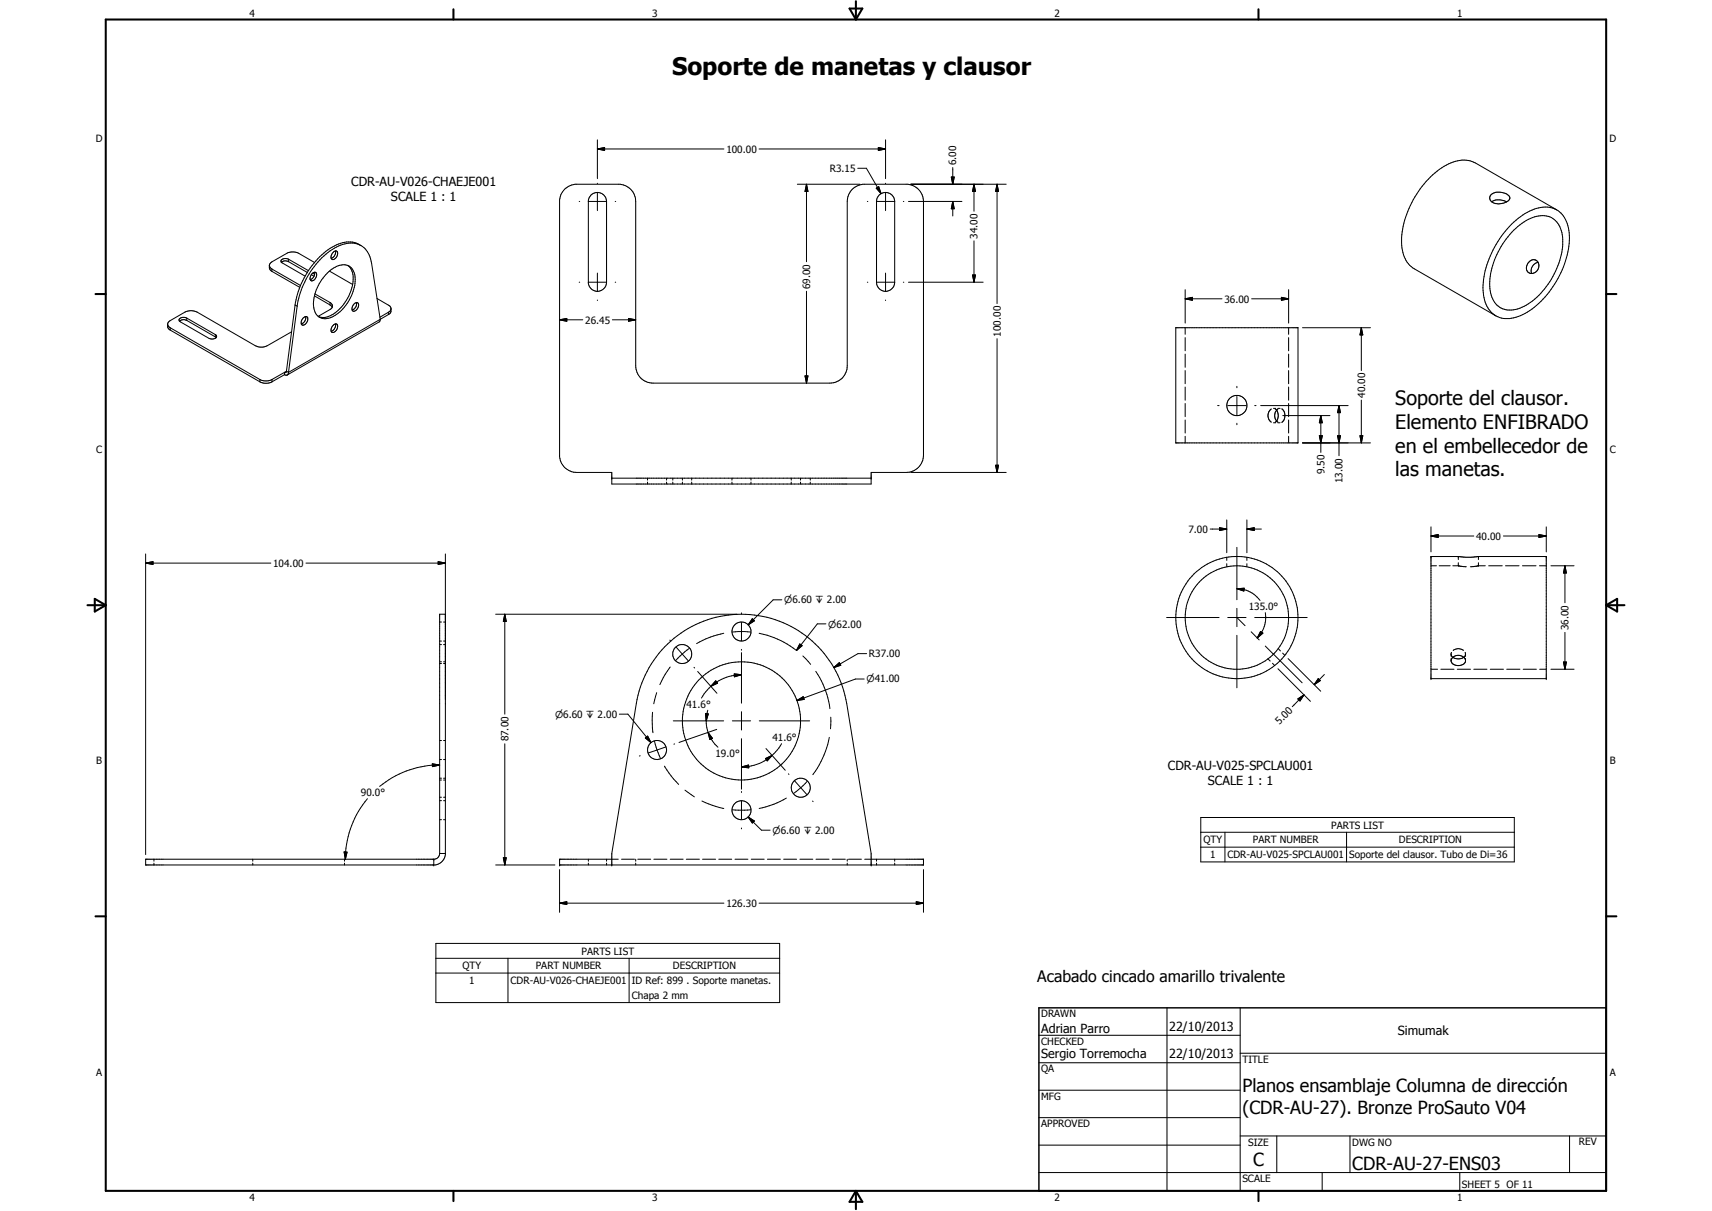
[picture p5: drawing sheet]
<svg xmlns="http://www.w3.org/2000/svg" width="594mm" height="420mm" viewBox="0 0 594 420" stroke-linecap="round" stroke-linejoin="round" font-family="sans-serif">
<g fill="#000">
<circle cx="212.3" cy="165.9" r=".18"/>
<circle cx="302.3" cy="165.9" r=".18"/>
<circle cx="496.6" cy="193.1" r=".18"/>
<circle cx="506" cy="193.1" r=".18"/>
<circle cx="513" cy="193.1" r=".18"/>
<circle cx="536.6" cy="193.1" r=".18"/>
<circle cx="496.6" cy="235.5" r=".18"/>
<circle cx="536.6" cy="235.5" r=".18"/>
<circle cx="150.5" cy="298.1" r=".18"/>
<circle cx="194.2" cy="298.1" r=".18"/>
<circle cx="150.5" cy="300.1" r=".18"/>
<circle cx="194.2" cy="300.1" r=".18"/>
<circle cx="212.3" cy="300.1" r=".18"/>
<circle cx="302.3" cy="300.1" r=".18"/>
</g>
<g fill="none" stroke="#000" stroke-width=".35">
<path d="M207.3 51.7l2.5-.5v1zM207.3 48.5v13.5M207.3 51.7h43.9M263.4 51.7h43.9M297.6 58.4h3l5.1 8.8M304.8 51.2l2.5 .5-2.5 .5zM307.3 48.5v13.5M330.6 58.1v5.8M195.9 65.7l2-1.3 1.7-.5h15.6a6 6 0 0 1 5.4 6v57a6 6 0 0 0 6 6h61.4a6 6 0 0 0 6-6v-57a6 6 0 0 1 5.4-6h15.6a6.1 6.1 0 0 1 5.5 6v88a6 6 0 0 1-6.1 6h-12.1v4h-90v-4h-12.2a6 6 0 0 1-5.9-5.4v-89.2l.4-1.7zM201 69.9h.2M204.1 69.9h6.4M207.3 63.6v.2"/>
<path d="M207.3 66.7v6.4M210.5 69.9v28M210.5 69.9a3.2 3.2 0 0 0-3-3.1 3.2 3.2 0 0 0-3.3 2.7v28.8a3.2 3.2 0 0 0 3.3 2.8 3.2 3.2 0 0 0 3-3.2M213.5 69.9h.1M276.7 63.9h21.7M279.9 63.9l.5 2.5h-1zM279.9 63.9v26.9M301 69.9h.2M304.1 65.3l.8-.5 .8 2.4zM304.1 69.9h6.4M304.2 69.9v28M304.2 69.9a3.2 3.2 0 0 1 3.1-3.1 3.2 3.2 0 0 1 3.2 3.1"/>
<path d="M307.3 63.6v.2M307.3 66.7v6.4M310.5 69.9v28M313.5 69.9h.1M315.2 69.9h18.6M316.1 63.9h33.1M330.1 61.4h1l-.5 2.5zM330.6 69.9l.5 2.5h-1zM330.6 69.9v5M338 63.9l.5 2.5h-1zM338 63.9v9.4M346 63.9l.5 2.5h-1z"/>
<path d="M346 63.9v41.4M517.5 67.4l.7-.4a5.2 5.2 0 0 1 5.6 1.2 1.48 1.48 0 0 1-1.4 2l-1 .3a3.6 3.6 0 0 1-4.4-1.4v-.9zM517.6 70l.3-.2a5.4 5.4 0 0 1 4.9 .2M524.5 77.8a17 17 0 0 1 13.1-5.9 8.8 8.8 0 0 1 6.9 8.9 32.7 32.7 0 0 1-10.6 24.5 15.5 15.5 0 0 1-12.9 5.1 9.5 9.5 0 0 1-6.4-9.6 33.4 33.4 0 0 1 9.9-23zM525.3 79.9a13.9 13.9 0 0 1 11.3-5 7.3 7.3 0 0 1 5.6 7.3 27 27 0 0 1-14.1 24.4 7.1 7.1 0 0 1-9.8-2.3 14.9 14.9 0 0 1-.3-12.2 29.9 29.9 0 0 1 7.3-12.2zM540.2 72.8l-28.3-16.3a9.9 9.9 0 0 0-9.2 .4 32.4 32.4 0 0 0-16.3 28.2 10.1 10.1 0 0 0 4.4 8.2l28.2 16.3M93.5 92.1l.1 1.2 .8 .8M93.5 92.1l.2 .7 .7 .5M94.4 93.3v.8M94.4 94.1l9.6 5.6M94.4 93.3l9.9 5.8M100.2 90.8l6.4 3.7"/>
<path d="M100.2 90.8a2.12 2.12 0 0 0-2.5 .2M100.2 90l6.8 3.9M100.2 90a1.91 1.91 0 0 0-2.7 .6l.2 .5 8.2 4.7M100.2 90v.8M107.6 96.8l.3 .2M108 95.3l1 .5M108.5 94.8l.7 .4M109.1 91.1l-5.4-3.2a4.5 4.5 0 0 0-4.2 0l-5.1 2.9-.9 1.3M109.1 94.4l.1 .8M109.1 94.4a1.03 1.03 0 0 1 .9 .8 1.03 1.03 0 0 1-.4 1.1 1.19 1.19 0 0 1-1.9 .8 2.26 2.26 0 0 1 .8-2.3M109.1 94.4l-.6 .4M109.2 95.2a2.32 2.32 0 0 1-1.6 1.8"/>
<path d="M114.3 94.1l8 4.6M115.7 87.4a.87 .87 0 0 1 1.3-.1 .87 .87 0 0 1 0 1.3 1.62 1.62 0 0 1-1.8 1.4 1.88 1.88 0 0 1 .5-2.6zM116.4 87a2.33 2.33 0 0 1-1.5 2.7M120.8 92.2a6.6 6.6 0 0 1 1.5 6.9 14.6 14.6 0 0 1-9.4 11l-2.4-.2M125.3 85.2a8.2 8.2 0 0 0-8.6-.2 28.5 28.5 0 0 0-14.3 20.8M125.3 85.2a8.3 8.3 0 0 1 3.6 6.1l3 19.5-.3 .8-31.9 18.5M125.3 85.2a9.5 9.5 0 0 0-10 1.4 29.2 29.2 0 0 0-12.2 19.6M201 97.9h.2M204.1 97.9h6.4M207.3 94.7v6.4M213.5 97.9h.1M301 97.9h.2"/>
<path d="M304.1 97.9h6.4M304.2 97.9a3.2 3.2 0 0 0 3.1 3.2 3.2 3.2 0 0 0 3.2-3.2M307.3 94.7v6.4M313.5 97.9h.1M315.2 97.9h26M337.5 95.4h1l-.5 2.5zM338 83.6v14.3M530.4 91.1a1.92 1.92 0 0 1 3.2-.2 2.74 2.74 0 0 1-1 3.7 2.04 2.04 0 0 1-2.6-.6 2.04 2.04 0 0 1 .2-2.7zM533.7 91.1a2.93 2.93 0 0 0-2.2 3.8M58.2 112.5l.1 1.2 .7 .8M58.2 112.5l.2 .7 .6 .5M58.2 112.5l.6-1.1 5.4-3.1a4.7 4.7 0 0 1 4.2 0l20.2 11.6a4.5 4.5 0 0 0 4.2 0l8.4-4.8"/>
<path d="M59 113.7v.8M59 114.5l31.2 18M59 113.7l31.2 18M64.8 111.2l9.9 5.7M64.8 111.2l-1.3-.3-1.2 .5M64.8 110.4a1.74 1.74 0 0 0-2.7 .8l.5 .5 9.9 5.7a2.29 2.29 0 0 0 2.6-.3M64.8 110.4l9.9 5.7M64.8 110.4v.8M74.7 116.9l.3 .2M74.7 116.1l.4 .4v.6M74.7 116.1v.8M102.4 105.8l-3 23"/>
<path d="M102.4 105.8l.7 .4M103.1 106.2l-3 23M105.4 110.2l1-.3a1.84 1.84 0 0 1 .1 1.9 1.84 1.84 0 0 1-1.7 .9 1.89 1.89 0 0 1 .6-2.5zM106 109.9a2.23 2.23 0 0 1-1.4 2.5M109.1 102.7l5.4 3.1M109.1 102.7a7.2 7.2 0 0 0 1.3 7.1M109.3 102l5.2 2.9M109.3 102l-.2 .7M109.3 102a13.7 13.7 0 0 1 9.2-10.1 4 4 0 0 1 4.7 4.5 15 15 0 0 1-9.1 14l-2 .1-1.7-.7M114.5 105.8l.8 .8M114.5 104.9a1.3 1.3 0 0 1 .9 1.3 1.3 1.3 0 0 1-.9 1.2l-4.1 2.4M114.5 104.9v.9"/>
<path d="M116.4 112.4a1.18 1.18 0 0 1 .8 .9 1.18 1.18 0 0 1-.4 1.2 1.16 1.16 0 0 1-1.9 .5M116.4 112.4a2.31 2.31 0 0 1-1.5 2.6M116.4 112.4a2.26 2.26 0 0 0-1.5 2.6M123.7 105a2.26 2.26 0 0 1-1.5 2.6M123.7 105a2.25 2.25 0 0 0-1.5 2.6M123.7 105a1.27 1.27 0 0 1 .8 1.1 1.27 1.27 0 0 1-.6 1.2 .97 .97 0 0 1-1.7 .3M130.8 103.5l4.7 2.9 .2 1.7-.9 1M134.8 108.3v.8M134.8 109.1l-34.7 20.1M134.8 108.3l-3 1.8M135.7 107.3l-.9 1M194.2 111l2.5-.5v1z"/>
<path d="M194.2 111h8M207.3 104.1v.2M212.5 111h8.1M218.1 110.5l2.5 .5-2.5 .5zM279.9 101v31.9M307.3 104.1v.2M346 117.5v46.4M408 113.7h42.4v40h-42.4zM411.3 103.7l2.5-.5v1zM411.3 100.5v11.6M411.3 113.7v2.3M411.3 117.1v4.6"/>
<path d="M411.3 103.7h12.7M434.3 103.7h12.9M444.7 103.2l2.5 .5-2.5 .5zM447.2 100.5v11.6M447.2 113.7v2.3M447.2 117.1v4.6M452 113.7h23.6M472.4 113.7l.5 2.5h-1zM472.4 113.7v14.9M90.2 131.7v.8M94.4 131.7v.8M98.7 130l-4.6 2.6a4.7 4.7 0 0 1-3.9-.1"/>
<path d="M98.7 129.2l-4.6 2.6a4.7 4.7 0 0 1-3.9-.1M98.7 129.2v.8M99.4 128.8l-.7 .4M99.4 128.8l.7 .4M99.4 128.8l-.3 .5-.4-.1M100.1 129.2l-.3 .8h-1.1M279.4 130.4h1l-.5 2.5zM411.3 122.9v4.5M411.3 128.6v4.5M411.3 134.3v4.6M411.3 140v4.6M429.2 134v.5"/>
<path d="M429.2 137.5v6.4M447.2 122.9v4.5M447.2 128.6v4.5M447.2 134.3v4.6M447.2 140v4.6M472.4 138.8v14.9M411.3 145.7v4.5M411.3 151.4v2.3M422.5 140.7h.5M426 140.7h6.4M429.2 146.9v.5M435.4 140.7h.5"/>
<path d="M437.5 140.7h30.3M441.2 141.9a2.78 2.78 0 0 0 0 4.6M441.9 141.7h.8M441.9 146.7h.8M442.5 141.9a3 3 0 0 1 0 4.7M443.4 141.7h.8M443.4 146.7h.8M443.5 141.9a2.86 2.86 0 0 0 0 4.6M444.8 141.9l.7 .7a3.5 3.5 0 0 1-.1 3.4l-.6 .6M445.1 144.2h16.4M447.2 145.7v4.5M447.2 151.4v2.3"/>
<path d="M452 153.7h23.6M457.8 151.2h1l-.5 2.5zM458.3 144.2l.5 2.5h-1zM458.3 144.2v12.8M464.1 151.2h1.1l-.6 2.5zM464.6 140.7l.6 2.5h-1.1zM464.6 140.7v17.4M471.9 151.2h1l-.5 2.5zM212.3 165.9h90M224.7 165.9v.7M224.7 167.3v.6M231.3 165.9v.7"/>
<path d="M231.3 167.3v.6M233.5 165.9v.7M233.5 167.3v.6M236.8 165.9v.7M236.8 167.3v.6M240 165.9v.7M240 167.3v.6M254 165.9v.7M254 167.3v.6M260.6 165.9v.7M260.6 167.3v.6M274.6 165.9v.7"/>
<path d="M274.6 167.3v.6M277.8 165.9v.7M277.8 167.3v.6M281.2 165.9v.7M281.2 167.3v.6M316.1 163.9h33.1M345.5 161.4h1l-.5 2.5zM50.5 195.4l2.6-.5v.9zM50.5 192.2v104.3M50.5 195.4h43.5M106.2 195.4h48.4M152.1 194.9l2.5 .5-2.5 .4z"/>
<path d="M154.6 192.2v104.4a4.2 4.2 0 0 1-3.6 3.5h-100.5v-2h100M419.9 183.6h5.8M423.2 183.1l2.5 .5-2.5 .5zM425.7 180.4v11.4M425.7 193.3v1.1M425.7 195.6v1M429.2 189.9v18.2M432.7 183.6l2.5-.5v1zM432.7 180.4v11.4M432.7 193.3v1.1M432.7 195.6v1M432.7 183.6h5"/>
<path d="M496.6 186l2.5-.5v1zM496.6 193.1h9.7l2.2 .2 4.3-.2h23.8v42.4h-40zM496.6 196.3h1.9M496.6 182.8v8.7M496.6 186h14.8M499.4 196.3h3.8M504.1 196.3l4.7 .3M506 193.1v1M506 195.2v1.1M513 193.1v1M513 195.2v1.1M515.4 196.3l-5.2 .3"/>
<path d="M516.6 196.3h4.7M521.7 186h14.9M522.4 196.3h4.7M528.3 196.3h4.7M534 185.5l2.6 .5-2.6 .5zM534.2 196.3h2.4M536.6 182.8v8.7M538.2 196.3h8M543 196.3l.6 2.5h-1.1zM543 196.3v12.8M152.6 215.8h.6M153.9 215.8h.7"/>
<path d="M154.6 213.1h-2v83M172 213.1h83.7M175.2 213.1l.5 2.5h-1zM175.2 213.1v34.7M251.2 219.7a30.7 30.7 0 0 0-9.5 3.6M254.2 219.3h6.3M257.3 212.6v.3M257.3 215.9v6.4M261.1 214.7l.7 .7-2.2 1.4zM263.4 219.7a31.2 31.2 0 0 1 12.9 5.9M271.3 208.1h-3l-8.7 8.7M286.6 216.5h-3l-7.2 9.2"/>
<path d="M404.8 214.2h18.2M426 214.2h6.4M429.2 204.3l2.5-.2-.1 1zM429.2 211.1v6.3M429.2 204.3a9.7 9.7 0 0 1 6.5 2.4l1.6 1.6M429.3 214.4l2.7 2.7M434.2 219.2l2.8 2.8M435.4 214.2h18.2M437.4 219.1l.8 .6-1.9 1.7zM439.1 212.6a9.9 9.9 0 0 1-1.3 6.8l-1.5 2M543 219.4v12.8M152.6 223.6h.6"/>
<path d="M152.6 230.2h.6M152.6 222.4h.6M152.6 229.6h.6M153.9 223.6h.7M153.9 230.2h.7M153.9 222.4h.7M153.9 229.6h.7M232.4 222.1l.2 .2M232.6 231.4l-1.8 2.5-1.8 3.6M234.6 224.5l2.2 2.4M236.8 226.9l2 2.4M236.8 226.9l-2.3 2.3"/>
<path d="M239.2 225l-2.4 1.9M240.8 231.5l.2 .3M242.1 233l6.7 7.5M246.7 238.1l-2.4 2.6-.9 1.5M248.4 236.2l.6 .8-2.3 1.1zM254.8 233.8l2.5 .3-2.5 .7zM257.3 225.3v.3M257.3 226.4v17.6M257.3 234.1a16.1 16.1 0 0 0-10.6 4M277.5 223.4l.8 .6-1.9 1.7zM278.6 227.6l2.7 2.9M283.1 232.9a30.5 30.5 0 0 1 4.9 13"/>
<path d="M289.3 231.6l1.9-1.7 .6 .9zM289.3 231.6a37 37 0 0 0-38.6-17.9 37 37 0 0 0-29.9 30.4l-8.5 52v4M289.3 231.6a38.1 38.1 0 0 1 4.5 12.5l8.5 52v4M299.9 235.6h-3l-20.3 7.4M300.7 226.8h-3l-8.4 4.8M429.2 220.4v18.2M439.1 224.2l12.8 12.7M440 228.6l.8 .8M441.6 230.1l.7 .8M443.5 232l11.2 11.3M443.6 225l.7 .8M445.1 226.6l.7 .8"/>
<path d="M447 228.5l11.3 11.3M457.4 235.5l.8 .6-2.2 1.4zM459.6 234l-3.6 3.5M496.6 232.2h2.2M500 232.2h4.6M503.5 228.5v.9a2.99 2.99 0 0 0 4.6 .8l.4-.6v-1.1M503.5 227.2l.6 .8M503.7 226.4l-.2 1.3M504.1 228.1l-.6 1M504.1 228.1a2.71 2.71 0 0 1 4.4 1M504.3 225.7a2.81 2.81 0 0 1 3.5 0M505.7 232.2h4.6"/>
<path d="M508.4 226.4l.1 .5M508.5 226.9a2.78 2.78 0 0 1-4.4 1.1M508.5 226.9v.8M511.4 232.2h4.6M517.1 232.2h4.6M522.9 232.2h4.5M528.6 232.2h4.5M534.3 232.2h2.3M538.2 232.2h8M542.5 229.7h1.1l-.6 2.5zM152.6 256.9h.6M153.9 256.9h.7"/>
<path d="M175.2 258.1v42M214.9 247.8h3l8 9.8M223.9 256l.8-.6 1.2 2.2zM226.4 247.1l-.1 2.8 .3 4.3M227.1 257.2l.9 3M227.9 240.3l-1 3.9M231 259.2l-3 1M233.6 250.1h17.5M234.1 258.1l-.3 .1M244.8 247.6l1 .1-.7 2.4zM245.1 250.1l.6 4M245.6 246.4l-.5 3.7"/>
<path d="M245.7 254.1l1.5 2.1-.9 .4zM245.7 254.1l1.5 2.9 1.9 2.2M248.7 253.1l-13.1 4.5M254.1 250.1h6.4M257.3 246.9v6.4M257.3 256.3v17.5M263.5 250.1h17.5M265.8 259.7l6.7 7.6M271.2 258l-.9 1.5-2.4 2.6M276.6 243l2.1-1.3 .4 1zM287.8 255.8a31.9 31.9 0 0 1-5.7 13M288.3 248.8l-.1 4.1"/>
<path d="M450.4 242.5l2.1-1.4-1.4 2.1zM452.5 241.1l-4.1 4.1M127.5 277.1a32.9 32.9 0 0 0-7.7 21M150 265l2.6 .4-2.5 .6zM152.6 270h.6M152.6 276.6h.6M152.6 277.8h.6M152.6 263.5h.6M152.6 270.6h.6M152.6 265.4a32.8 32.8 0 0 0-20.9 7.4M153.9 270h.7M153.9 276.6h.7"/>
<path d="M153.9 277.8h.7M153.9 263.5h.7M153.9 270.6h.7M222.2 262.2l-.3 .1M228 260.2l-3 1M228 260.2l1.2 2.9M230.6 265.8l2.3 3.4 2.6 3M237.7 274.2l3.3 2.3M243.6 277.9l3.6 1.5 4 1.1M257.3 266.1l2.5-.7v1zM257.3 274.6v.4M257.3 277.9v6.4"/>
<path d="M265.6 263.2l2.3-1.1-1.7 1.9zM267.9 262.1l-2.8 2a15 15 0 0 1-7.8 2M272.9 276.9l-4.3 2.1-5.2 1.5M273.6 268.5l.2 .2M275.8 270.9l4.2 4.8M280.1 271.1l-2.2 2.2-2.5 2M282 277.9l.1 .2M53.4 298.1v.7M53.4 299.5v.6M87.7 298.1v.7M87.7 299.5v.6M119.4 295.6l1 .1-.6 2.4z"/>
<path d="M119.5 298.1v.7M119.5 299.5v.6M150.5 298.1v2M152.6 284.4h.6M152.6 296.1h2M152.6 296.1a2 2 0 0 1-2.1 2M153.9 284.4h.7M174.7 297.6h1l-.5 2.5zM204.2 298.1v.7M204.2 299.5v.6M210.5 298.1v.7M210.5 299.5v.6"/>
<path d="M214.5 298.1h-20.3v2h126.3v-2h-20.4M215.7 298.1h4.5M220.6 298.1v.7M220.6 299.5v.6M221.3 298.1h4.5M226.9 298.1h4.5M232.6 298.1h4.5M238.2 298.1h4.5M243.8 298.1h4.5M249.4 298.1h4.5M254.2 281h6.3M255.1 298.1h4.4"/>
<path d="M257.3 287.3v.3M259.6 283.5l2.2 1.4-.7 .6zM259.6 283.5l4.6 4.5h3M260.7 298.1h4.5M266.3 298.1h4.5M271.9 298.1h4.5M277.6 298.1h4.5M283.2 298.1h4.5M288.8 298.1h4.5M294 298.1v.7M294 299.5v.6M294.4 298.1h4.5"/>
<path d="M304.2 298.1v.7M304.2 299.5v.6M310.5 298.1v.7M310.5 299.5v.6M416.7 283.6h108.8v15.4h-108.8zM416.7 288.8h108.8M416.7 293.9h108.8M425.1 288.8v10.2M467.3 288.8v10.2M172 300.1h20.6M194.2 313.4l2.5-.6v1zM194.2 301.7v14.8"/>
<path d="M194.2 313.4h57M263.4 313.4h57.1M318 312.8l2.5 .6-2.5 .4zM320.5 301.7v14.8M151.3 327.3h119.2v20.6h-119.2zM151.3 332.5h119.2M151.3 337.6h119.2M176.3 332.5v15.4M218.3 332.5v15.4M360.5 359.2h69.9M405 349.7v63.5M430.4 349.7v63.5"/>
<path d="M360.5 368.7h69.9M360.5 378.2h69.9M430.4 365.4h127M360.5 387.8h69.9M360.5 397.3h69.9M430.4 394.1h127M443.1 394.1v12.7M468.5 394.1v12.7M544.7 394.1v12.7M360.5 406.8h196.9M458.8 406.8v6.4M506.6 406.8v6.4"/>
<circle cx="429.2" cy="140.7" r="3.5"/>
<circle cx="257.3" cy="219.1" r="3.3"/>
<circle cx="429.2" cy="214.3" r="21.2"/>
<circle cx="429.2" cy="214.3" r="18"/>
<circle cx="236.7" cy="226.9" r="3.3"/>
<circle cx="257.3" cy="250.1" r="20.5"/>
<circle cx="228" cy="260.2" r="3.3"/>
<circle cx="277.9" cy="273.3" r="3.3"/>
<circle cx="257.3" cy="281.1" r="3.3"/>
</g>
<g fill="none" stroke="#000" stroke-width=".71">
<path d="M36.7 6.8h520.7v406.4h-520.7zM157.3 3.2v3.6M294.8 3h4.4l-2.2 3.8zM297 .4v6.4M436.7 3.2v3.6M33.1 102h3.6M557.4 102h3.5M30.3 210h6.4M32.9 207.8l3.8 2.2-3.8 2.2zM557.4 210h6.3M557.4 210l3.8-2.2v4.4zM33.1 317.9h3.6"/>
<path d="M557.4 317.9h3.5M157.3 413.2v3.5M297 413.2v6.3M297 413.2l2.2 3.8h-4.4zM436.7 413.2v3.5"/>
</g>
<path d="M360.5 349.7h196.9v63.5h-196.9z" fill="none" stroke="#000" stroke-width=".51"/>
<g fill="#000">
<path d="M207.3 51.7l2.5-.5v1zM304.8 51.2l2.5 .5-2.5 .5zM279.9 63.9l.5 2.5h-1zM304.1 65.3l.8-.5 .8 2.4zM330.1 61.4h1l-.5 2.5zM330.6 69.9l.5 2.5h-1zM338 63.9l.5 2.5h-1zM346 63.9l.5 2.5h-1zM337.5 95.4h1l-.5 2.5zM194.2 111l2.5-.5v1zM218.1 110.5l2.5 .5-2.5 .5zM411.3 103.7l2.5-.5v1z"/>
<path d="M444.7 103.2l2.5 .5-2.5 .5zM472.4 113.7l.5 2.5h-1zM279.4 130.4h1l-.5 2.5zM457.8 151.2h1l-.5 2.5zM458.3 144.2l.5 2.5h-1zM464.1 151.2h1.1l-.6 2.5zM464.6 140.7l.6 2.5h-1.1zM471.9 151.2h1l-.5 2.5zM345.5 161.4h1l-.5 2.5zM50.5 195.4l2.6-.5v.9zM152.1 194.9l2.5 .5-2.5 .4zM423.2 183.1l2.5 .5-2.5 .5z"/>
<path d="M432.7 183.6l2.5-.5v1zM496.6 186l2.5-.5v1zM534 185.5l2.6 .5-2.6 .5zM543 196.3l.6 2.5h-1.1zM175.2 213.1l.5 2.5h-1zM261.1 214.7l.7 .7-2.2 1.4zM429.2 204.3l2.5-.2-.1 1zM437.4 219.1l.8 .6-1.9 1.7zM248.4 236.2l.6 .8-2.3 1.1zM254.8 233.8l2.5 .3-2.5 .7zM277.5 223.4l.8 .6-1.9 1.7zM289.3 231.6l1.9-1.7 .6 .9z"/>
<path d="M457.4 235.5l.8 .6-2.2 1.4zM542.5 229.7h1.1l-.6 2.5zM223.9 256l.8-.6 1.2 2.2zM244.8 247.6l1 .1-.7 2.4zM245.7 254.1l1.5 2.1-.9 .4zM276.6 243l2.1-1.3 .4 1zM450.4 242.5l2.1-1.4-1.4 2.1zM150 265l2.6 .4-2.5 .6zM257.3 266.1l2.5-.7v1zM265.6 263.2l2.3-1.1-1.7 1.9zM119.4 295.6l1 .1-.6 2.4zM174.7 297.6h1l-.5 2.5z"/>
<path d="M259.6 283.5l2.2 1.4-.7 .6zM194.2 313.4l2.5-.6v1zM318 312.8l2.5 .6-2.5 .4z"/>
</g>
<text font-size="8.4" x="233.2" y="26">Soporte de manetas y clausor</text>
<g font-size="6.9">
<text x="484.2" y="140.6">Soporte del clausor.</text>
<text x="484.2" y="148.8">Elemento ENFIBRADO</text>
<text x="484.2" y="157.1">en el embellecedor de</text>
<text x="484.2" y="165.3">las manetas.</text>
</g>
<g font-size="6.3">
<text x="431.1" y="379">Planos ensamblaje Columna de dirección</text>
<text x="431.1" y="386.5">(CDR-AU-27). Bronze ProSauto V04</text>
<text x="434.8" y="404.7">C</text>
<text x="469.2" y="406">CDR-AU-27-ENS03</text>
</g>
<text font-size="5.5" x="360" y="340.9">Acabado cincado amarillo trivalente</text>
<g font-size="4.4">
<text x="121.9" y="64.7">CDR-AU-V026-CHAEJE001</text>
<text x="135.7" y="69.9">SCALE 1 : 1</text>
<text x="405.2" y="267">CDR-AU-V025-SPCLAU001</text>
<text x="419.2" y="272.2">SCALE 1 : 1</text>
<text x="361.3" y="358.4">Adrian Parro</text>
<text x="405.7" y="357.7">22/10/2013</text>
<text x="485" y="359.2">Simumak</text>
<text x="361.3" y="367.1">Sergio Torremocha</text>
<text x="405.7" y="367.2">22/10/2013</text>
</g>
<g font-size="3.5">
<text x="86.6" y="5.8">4</text>
<text x="226.3" y="5.8">3</text>
<text x="365.9" y="5.8">2</text>
<text x="505.6" y="5.8">1</text>
<text x="33.3" y="49.4">D</text>
<text x="252" y="53">100.00</text>
<text x="558.5" y="49.4">D</text>
<text x="287.9" y="59.6">R3.15</text>
<text x="331.8" y="57.4" transform="rotate(-90 331.8 57.4)">6.00</text>
<text x="339.2" y="82.8" transform="rotate(-90 339.2 82.8)">34.00</text>
<text x="281.2" y="100.3" transform="rotate(-90 281.2 100.3)">69.00</text>
<text x="424.9" y="105">36.00</text>
<text x="203.1" y="112.3">26.45</text>
<text x="347.3" y="116.8" transform="rotate(-90 347.3 116.8)">100.00</text>
<text x="473.7" y="138" transform="rotate(-90 473.7 138)">40.00</text>
<text x="33.4" y="157.3">C</text>
<text x="558.6" y="157.3">C</text>
<text x="459.6" y="164.6" transform="rotate(-90 459.6 164.6)">9.50</text>
<text x="465.9" y="167.6" transform="rotate(-90 465.9 167.6)">13.00</text>
<text x="412.4" y="184.9">7.00</text>
<text x="512.2" y="187.3">40.00</text>
<text x="94.8" y="196.6">104.00</text>
<text x="433.3" y="211.7">135.0°</text>
<text x="544.3" y="218.6" transform="rotate(-90 544.3 218.6)">36.00</text>
<text x="301.5" y="228">R37.00</text>
<text x="238.2" y="245.6">41.6°</text>
<text x="444" y="251.5" transform="rotate(-45 444 251.5)">5.00</text>
<text x="176.5" y="257.3" transform="rotate(-90 176.5 257.3)">87.00</text>
<text x="268" y="257.2">41.6°</text>
<text x="248.2" y="262.6">19.0°</text>
<text x="33.4" y="265.2">B</text>
<text x="558.6" y="265.2">B</text>
<text x="125.3" y="276.3">90.0°</text>
<text x="461.9" y="287.5">PARTS LIST</text>
<text x="417.6" y="292.7">QTY</text>
<text x="434.8" y="292.6">PART NUMBER</text>
<text x="485.4" y="292.7">DESCRIPTION</text>
<text x="419.9" y="297.7">1</text>
<text x="426" y="297.8">CDR-AU-V025-SPCLAU001</text>
<text x="468.2" y="297.8">Soporte del clausor. Tubo de Di=36</text>
<text x="252" y="314.6">126.30</text>
<text x="201.8" y="331.2">PARTS LIST</text>
<text x="160.5" y="336.3">QTY</text>
<text x="162.8" y="341.5">1</text>
<text x="177.2" y="341.5">CDR-AU-V026-CHAEJE001</text>
<text x="185.9" y="336.3">PART NUMBER</text>
<text x="219.2" y="341.5">ID Ref: 899 . Soporte manetas.</text>
<text x="233.5" y="336.3">DESCRIPTION</text>
<text x="219.2" y="346.6">Chapa 2 mm</text>
<text x="361.3" y="353">DRAWN</text>
<text x="361.3" y="362.5">CHECKED</text>
<text x="431.1" y="368.7">TITLE</text>
<text x="33.4" y="373.2">A</text>
<text x="361.3" y="372.1">QA</text>
<text x="558.6" y="373.2">A</text>
<text x="361.3" y="381.6">MFG</text>
<text x="361.3" y="391.1">APPROVED</text>
<text x="433.1" y="397.5">SIZE</text>
<text x="469.2" y="397.5">DWG NO</text>
<text x="547.9" y="397.4">REV</text>
<text x="431.1" y="410.2">SCALE</text>
<text x="507.3" y="412.3">SHEET 5 OF 11</text>
<text x="86.6" y="416.7">4</text>
<text x="226.3" y="416.7">3</text>
<text x="365.9" y="416.7">2</text>
<text x="505.6" y="416.7">1</text>
</g>
<g font-size="3.3">
<text x="272.2" y="209.4">n6.60 x 2.00</text>
<text x="287.4" y="217.7">n62.00</text>
<text x="300.7" y="236.8">n41.00</text>
<text x="192.6" y="249.1">n6.60 x 2.00</text>
<text x="268" y="289.3">n6.60 x 2.00</text>
</g>
</svg>
